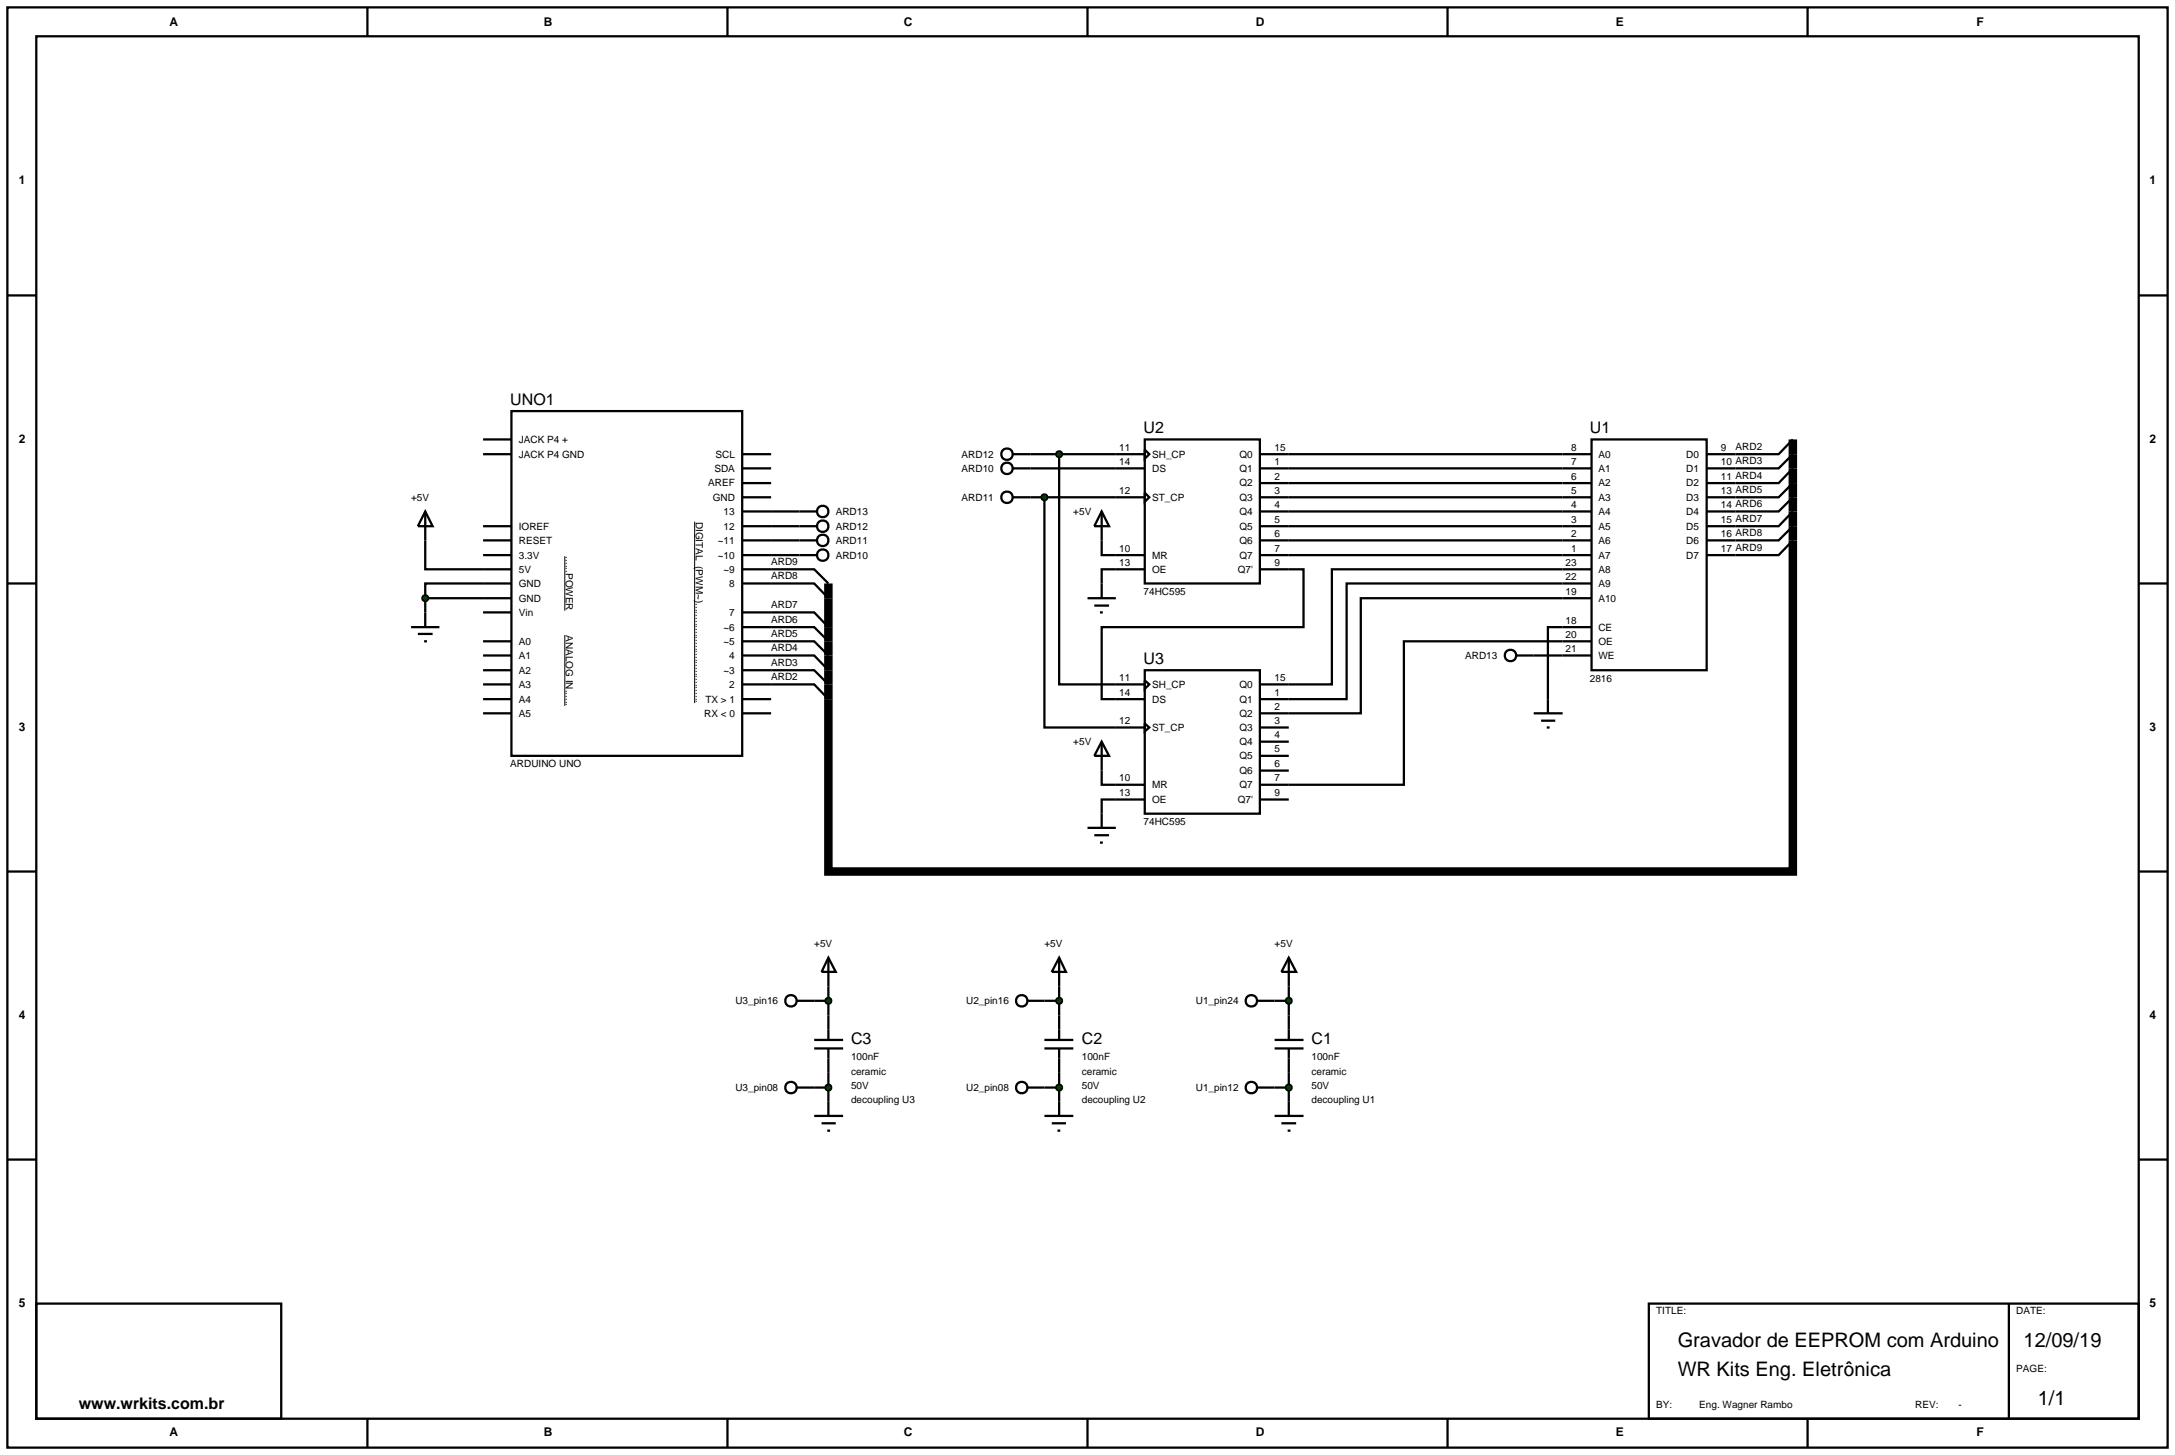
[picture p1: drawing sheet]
<svg xmlns="http://www.w3.org/2000/svg" width="384mm" height="257mm" viewBox="0 0 384 257" stroke-linecap="round" stroke-linejoin="round" font-family="sans-serif">
<g fill="none" stroke="#000" stroke-width=".4">
<path d="M1.3 1.3h381v254h-381zM6.4 6.4h370.8v243.8h-370.8zM64.8 1.3v5.1M128.3 1.3v5.1M191.8 1.3v5.1M255.3 1.3v5.1M318.8 1.3v5.1M1.3 52.1h5.1M377.2 52.1h5.1M85.2 77.5h5M90.2 72.5h40.7v60.8h-40.7zM316.2 77.5l-2.5 2.6h-7.6"/>
<path d="M75 90.2v10.2h15.2M75 90.2l1.3 2.6h-2.6zM85.2 80.1h5M85.2 92.8h5M85.2 95.3h5M85.2 97.9h5M130.9 80.1h5.1M130.9 82.6h5.1M130.9 85.2h5.1M130.9 87.7h5.1M130.9 90.2h10.1M130.9 92.8h10.1"/>
<path d="M130.9 95.3h10.1M130.9 97.9h10.1M181.7 80.1h15.1M181.7 82.6h15.1M181.7 87.7h15.1M184.2 87.7v40.6h12.6M186.8 80.1v40.6h10M194.3 95.3v2.6h2.5M227.3 80.1h48.3M227.3 82.6h48.3M227.3 85.2h48.3M227.3 87.7h48.3"/>
<path d="M227.3 90.2h48.3M227.3 92.8h48.3M227.3 95.3h48.3M227.3 97.9h48.3M316.2 80.1l-2.5 2.5h-7.6M316.2 82.6l-2.5 2.6h-7.6M316.2 85.2l-2.5 2.5h-7.6M316.2 87.7l-2.5 2.5h-7.6M316.2 90.2l-2.5 2.6h-7.6M316.2 92.8l-2.5 2.5h-7.6M316.2 95.3l-2.5 2.6h-7.6M1.3 102.9h5.1"/>
<path d="M72.5 110.6h5M73.7 111.8h2.6M74.8 113.1h.5M75 105.5v5.1M75 105.5h15.2M85.2 115.6h5M85.2 108h5M85.2 113.1h5M85.2 118.2h5M90.2 102.9h-15.2v2.6M130.9 100.4h12.7l2.5 2.5M130.9 102.9h12.7l2.5 2.6"/>
<path d="M130.9 108h12.7l2.5 2.6M130.9 110.6h12.7l2.5 2.5M130.9 113.1h12.7l2.5 2.5M130.9 115.6h12.7l2.5 2.6M130.9 118.2h12.7l2.5 2.5M196.8 100.4h-2.5v2.5M227.3 100.4h2.6v10.2h-35.6v12.7h2.5M270.5 115.6h5.1M275.6 100.4h-40.7v20.3h-7.6M275.6 102.9h-38.1v20.4h-10.2M275.6 105.5h-35.6v20.3h-12.7M275.6 113.1h-28v25.3h-20.3"/>
<path d="M275.6 110.6h-2.6v12.7M377.2 102.9h5.1M85.2 120.7h5M85.2 123.3h5M85.2 125.8h5M130.9 120.7h12.7l2.5 2.6M130.9 123.3h5.1M130.9 125.8h5.1M194.3 135.9v2.5h2.5M1.3 153.7h5.1M196.8 141h-2.5v2.5M377.2 153.7h5.1"/>
<path d="M143.6 176.5h2.5M146.1 174v5.1M184.2 176.5h2.6M186.8 174v5.1M224.8 176.5h2.5M227.3 174v5.1M143.6 191.8h2.5M146.1 189.2v5.1M184.2 191.8h2.6M186.8 189.2v5.1M224.8 191.8h2.5M227.3 189.2v5.1"/>
<path d="M1.3 204.5h5.1M377.2 204.5h5.1M6.4 229.9h43.2v20.3h-43.2zM290.8 229.9h86.4v20.3h-86.4zM354.3 229.9v20.3M64.8 250.2v5.1M128.3 250.2v5.1M191.8 250.2v5.1M255.3 250.2v5.1M318.8 250.2v5.1"/>
</g>
<path d="M316.2 77.5v76.2h-170.1v-50.8" fill="none" stroke="#000" stroke-width="1.5" stroke-linecap="butt"/>
<path d="M99.6 98.1v9.6M122.5 92v32M99.6 112v12.5" fill="none" stroke="#000" stroke-width=".18"/>
<path d="M74.6 105.2l.4-.2-.5 .5zM75 105l.3 .1 .2 .4zM75 106l.5-.5-.2 .4zM74.5 105.5l.5 .5-.4-.2z" fill="#004000" stroke="#000" stroke-width=".4"/>
<path d="M74.5 105.5l.5-.5 .5 .5-.5 .5z" fill="#004000"/>
<g fill="none" stroke="#000" stroke-width=".4">
<path d="M201.9 77.5h20.3v25.4h-20.3zM201.9 79.3l.8 .8-.8 .8zM280.7 77.5h20.3v40.7h-20.3zM178.6 80.1h3.1M178.6 82.6h3.1M178.6 87.7h3.1M196.8 80.1h5.1M196.8 82.6h5.1M196.8 87.7h5.1M196.8 97.9h5.1M201.9 86.9l.8 .8-.8 .8zM222.2 80.1h5.1"/>
<path d="M222.2 82.6h5.1M222.2 85.2h5.1M222.2 87.7h5.1M222.2 90.2h5.1M222.2 92.8h5.1M222.2 95.3h5.1M222.2 97.9h5.1M275.6 80.1h5.1M275.6 82.6h5.1M275.6 85.2h5.1M275.6 87.7h5.1M275.6 90.2h5.1"/>
<path d="M275.6 92.8h5.1M275.6 95.3h5.1M275.6 97.9h5.1M301 80.1h5.1M301 82.6h5.1M301 85.2h5.1M301 87.7h5.1M301 90.2h5.1M301 92.8h5.1M301 95.3h5.1M301 97.9h5.1M196.8 100.4h5.1"/>
<path d="M201.9 118.2h20.3v25.3h-20.3zM201.9 120l.8 .7-.8 .8zM222.2 100.4h5.1M275.6 100.4h5.1M275.6 102.9h5.1M275.6 105.5h5.1M275.6 110.6h5.1M275.6 113.1h5.1M275.6 115.6h5.1M196.8 120.7h5.1M196.8 123.3h5.1M196.8 128.3h5.1"/>
<path d="M196.8 138.4h5.1M201.9 127.6l.8 .7-.8 .7zM222.2 120.7h5.1M222.2 123.3h5.1M222.2 125.8h5.1M222.2 128.3h5.1M222.2 130.8h5.1M222.2 133.3h5.1M222.2 135.9h5.1M222.2 138.4h5.1M196.8 141h5.1M222.2 141h5.1"/>
<circle cx="177.6" cy="80.1" r="1.01"/>
<circle cx="177.6" cy="87.7" r="1.01"/>
<circle cx="177.6" cy="82.6" r="1.01"/>
</g>
<g fill="#004000" stroke="#000" stroke-width=".4">
<path d="M186.4 79.8l.4-.2-.5 .5zM186.8 79.6l.4 .2 .1 .3zM187.3 80.1l-.1 .3-.4 .2zM186.3 80.1l.5 .5-.3-.1z"/>
<path d="M183.8 87.4l.4-.2-.5 .5zM184.2 87.2l.4 .2 .1 .3zM184.7 87.7l-.1 .3-.4 .2zM183.7 87.7l.5 .5-.4-.2z"/>
</g>
<g fill="#004000">
<path d="M186.3 80.1l.5-.5 .5 .5-.5 .5z"/>
<path d="M183.7 87.7l.5-.5 .5 .5-.5 .5z"/>
</g>
<g fill="none" stroke="#000" stroke-width=".4">
<path d="M141 92.8h3.1M141 95.3h3.1M141 97.9h3.1M141 90.2h3.1M194.3 90.2l1.3 2.6h-2.6zM194.3 90.2v5.1M191.8 105.5h5M193 106.8h2.6M194 108h.5M194.3 102.9v2.6M267.4 115.6h3.1M194.3 130.8l1.3 2.5h-2.6z"/>
<path d="M194.3 130.8v5.1M270.5 125.8h5.1M271.8 127.1h2.5M272.8 128.3h.5M273 123.3v2.5M191.8 146h5M193 147.3h2.6M194 148.6h.5M194.3 143.5v2.5M221.7 176.5h3.1M227.3 168.9l1.3 2.5h-2.6zM227.3 168.9v5.1"/>
<path d="M227.3 179.1v4.3M221.7 191.8h3.1M224.8 183.4h5.1M224.8 184.9h5.1M224.8 196.8h5.1M226 198.1h2.6M227.1 199.4h.5M227.3 184.9v4.3M227.3 194.3v2.5"/>
<circle cx="145.1" cy="95.3" r="1.01"/>
<circle cx="145.1" cy="97.9" r="1.01"/>
<circle cx="145.1" cy="92.8" r="1.01"/>
<circle cx="145.1" cy="90.2" r="1.01"/>
<circle cx="266.4" cy="115.6" r="1.01"/>
<circle cx="220.7" cy="176.5" r="1.01"/>
<circle cx="220.7" cy="191.8" r="1.01"/>
</g>
<g fill="#004000" stroke="#000" stroke-width=".4">
<path d="M227 191.4l.3-.1-.5 .5zM227.3 191.3l.4 .2 .1 .3zM227.8 191.8l-.1 .3-.4 .2zM226.8 191.8l.5 .5-.4-.2z"/>
<path d="M226.9 176.2l.4-.2-.5 .5zM227.3 176l.4 .2 .1 .3zM227.8 176.5l-.1 .3-.4 .2zM226.8 176.5l.5 .5-.4-.2z"/>
</g>
<g fill="#004000">
<path d="M227.3 191.3l.5 .5-.5 .5-.5-.5z"/>
<path d="M227.3 176l.5 .5-.5 .5-.5-.5z"/>
</g>
<g fill="none" stroke="#000" stroke-width=".4">
<path d="M181.2 176.5h3M186.8 168.9l1.2 2.5h-2.5zM186.8 168.9v5.1M186.8 179.1v4.3M181.2 191.8h3M184.2 183.4h5.1M184.2 184.9h5.1M184.2 196.8h5.1M185.5 198.1h2.5M186.5 199.4h.5M186.8 184.9v4.3M186.8 194.3v2.5"/>
<circle cx="180.2" cy="176.5" r="1.01"/>
<circle cx="180.2" cy="191.8" r="1.01"/>
</g>
<g fill="#004000" stroke="#000" stroke-width=".4">
<path d="M186.4 191.5l.4-.2-.5 .5zM186.8 191.3l.4 .2 .1 .3zM187.3 191.8l-.1 .3-.4 .2zM186.3 191.8l.5 .5-.3-.1z"/>
<path d="M186.4 176.2l.4-.2-.5 .5zM186.8 176l.4 .2 .1 .3zM187.3 176.5l-.1 .3-.4 .2zM186.3 176.5l.5 .5-.3-.1z"/>
</g>
<g fill="#004000">
<path d="M186.3 191.8l.5-.5 .5 .5-.5 .5z"/>
<path d="M186.3 176.5l.5-.5 .5 .5-.5 .5z"/>
</g>
<g fill="none" stroke="#000" stroke-width=".4">
<path d="M140.5 176.5h3.1M146.1 168.9l1.3 2.5h-2.5zM146.1 168.9v5.1M146.1 179.1v4.3M140.5 191.8h3.1M143.6 183.4h5.1M143.6 184.9h5.1M143.6 196.8h5.1M144.9 198.1h2.5M145.9 199.4h.5M146.1 184.9v4.3M146.1 194.3v2.5"/>
<circle cx="139.5" cy="176.5" r="1.01"/>
<circle cx="139.5" cy="191.8" r="1.01"/>
</g>
<g fill="#004000" stroke="#000" stroke-width=".4">
<path d="M145.7 191.5l.4-.2-.5 .5zM146.1 191.3l.3 .1 .2 .4zM146.6 191.8l-.2 .4-.3 .1zM145.6 191.8l.5 .5-.3-.1z"/>
<path d="M145.7 176.2l.4-.2-.5 .5zM146.1 176l.4 .2 .1 .3zM146.6 176.5l-.2 .4-.3 .1zM145.6 176.5l.5 .5-.3-.1z"/>
</g>
<g fill="#004000">
<path d="M145.6 191.8l.5-.5 .5 .5-.5 .5z"/>
<path d="M145.6 176.5l.5-.5 .5 .5-.5 .5z"/>
</g>
<g font-size="3.5">
<text x="295.9" y="237.6">Gravador de EEPROM com Arduino</text>
<text x="356.9" y="237.6">12/09/19</text>
<text x="295.9" y="242.7">WR Kits Eng. Eletrônica</text>
<text x="359.4" y="247.8">1/1</text>
</g>
<g font-size="2.8">
<text x="90" y="71.4">UNO1</text>
<text x="201.7" y="76.4">U2</text>
<text x="280.4" y="76.4">U1</text>
<text x="201.7" y="117.1">U3</text>
<text x="150.1" y="184.2">C3</text>
<text x="190.8" y="184.2">C2</text>
<text x="231.3" y="184.2">C1</text>
<text x="13.9" y="248.5">www.wrkits.com.br</text>
</g>
<g font-size="2.1">
<text x="29.9" y="4.5">A</text>
<text x="95.9" y="4.5">B</text>
<text x="159.4" y="4.5">C</text>
<text x="221.5" y="4.5">D</text>
<text x="285" y="4.5">E</text>
<text x="348.6" y="4.5">F</text>
<text x="3.3" y="32.4">1</text>
<text x="379.1" y="32.4">1</text>
<text x="3.3" y="78.1">2</text>
<text x="379.1" y="78.1">2</text>
<text x="3.3" y="128.9">3</text>
<text x="379.1" y="128.9">3</text>
<text x="3.3" y="179.7">4</text>
<text x="379.1" y="179.7">4</text>
<text x="3.3" y="230.5">5</text>
<text x="379.1" y="230.5">5</text>
<text x="29.9" y="253.3">A</text>
<text x="95.9" y="253.3">B</text>
<text x="159.4" y="253.3">C</text>
<text x="221.5" y="253.3">D</text>
<text x="285" y="253.3">E</text>
<text x="348.6" y="253.3">F</text>
</g>
<g font-size="1.8">
<text x="91.5" y="78.1">JACK P4 +</text>
<text x="91.5" y="80.7">JACK P4 GND</text>
<text x="126" y="83.2">SDA</text>
<text x="126.2" y="80.7">SCL</text>
<text x="169.6" y="80.7">ARD12</text>
<text x="169.6" y="83.2">ARD10</text>
<text x="197.4" y="79.5">11</text>
<text x="197.4" y="82">14</text>
<text x="203.2" y="80.7">SH_CP</text>
<text x="203.2" y="83.2">DS</text>
<text x="218.6" y="80.7">Q0</text>
<text x="218.6" y="83.2">Q1</text>
<text x="224.8" y="79.5">15</text>
<text x="224.8" y="82">1</text>
<text x="277.1" y="79.5">8</text>
<text x="277.1" y="82">7</text>
<text x="281.9" y="80.7">A0</text>
<text x="281.9" y="83.2">A1</text>
<text x="297.4" y="80.7">D0</text>
<text x="297.4" y="83.2">D1</text>
<text x="303.5" y="79.5">9</text>
<text x="303.5" y="82">10 ARD3</text>
<text x="306.1" y="79.3">ARD2</text>
<text x="72.5" y="88.3">+5V</text>
<text x="124.9" y="85.8">AREF</text>
<text x="125.7" y="88.3">GND</text>
<text x="169.6" y="88.3">ARD11</text>
<text x="197.4" y="87.1">12</text>
<text x="203.2" y="88.3">ST_CP</text>
<text x="218.6" y="85.8">Q2</text>
<text x="218.6" y="88.3">Q3</text>
<text x="224.8" y="84.6">2</text>
<text x="224.8" y="87.1">3</text>
<text x="224.8" y="89.6">4</text>
<text x="277.1" y="84.6">6</text>
<text x="277.1" y="87.1">5</text>
<text x="277.1" y="89.6">4</text>
<text x="281.9" y="85.8">A2</text>
<text x="281.9" y="88.3">A3</text>
<text x="297.4" y="85.8">D2</text>
<text x="297.4" y="88.3">D3</text>
<text x="303.5" y="84.6">11 ARD4</text>
<text x="303.5" y="87.1">13 ARD5</text>
<text x="303.5" y="89.6">14 ARD6</text>
<text x="91.5" y="93.4">IOREF</text>
<text x="91.5" y="95.9">RESET</text>
<text x="122.7" y="92" transform="rotate(90 122.7 92)">DIGITAL (PWM~)....................................</text>
<text x="126.6" y="95.9">~11</text>
<text x="127.6" y="93.4">12</text>
<text x="127.6" y="90.8">13</text>
<text x="147.4" y="93.4">ARD12</text>
<text x="147.4" y="95.9">ARD11</text>
<text x="147.4" y="90.8">ARD13</text>
<text x="189.3" y="90.8">+5V</text>
<text x="218.6" y="90.8">Q4</text>
<text x="218.6" y="93.4">Q5</text>
<text x="218.6" y="95.9">Q6</text>
<text x="224.8" y="92.2">5</text>
<text x="224.8" y="94.7">6</text>
<text x="277.1" y="92.2">3</text>
<text x="277.1" y="94.7">2</text>
<text x="281.9" y="90.8">A4</text>
<text x="281.9" y="93.4">A5</text>
<text x="281.9" y="95.9">A6</text>
<text x="297.4" y="90.8">D4</text>
<text x="297.4" y="93.4">D5</text>
<text x="297.4" y="95.9">D6</text>
<text x="303.5" y="92.2">15 ARD7</text>
<text x="303.5" y="94.7">16 ARD8</text>
<text x="91.5" y="98.5">3.3V</text>
<text x="91.5" y="101">5V</text>
<text x="99.8" y="98.1" transform="rotate(90 99.8 98.1)">......POWER</text>
<text x="126.6" y="98.5">~10</text>
<text x="127.6" y="101">~9</text>
<text x="136" y="99.6">ARD9</text>
<text x="147.4" y="98.5">ARD10</text>
<text x="197.4" y="97.3">10</text>
<text x="197.4" y="99.8">13</text>
<text x="203.2" y="98.5">MR</text>
<text x="203.2" y="101">OE</text>
<text x="218.3" y="101">Q7'</text>
<text x="218.6" y="98.5">Q7</text>
<text x="224.8" y="97.3">7</text>
<text x="224.8" y="99.8">9</text>
<text x="276.1" y="99.8">23</text>
<text x="277.1" y="97.3">1</text>
<text x="281.9" y="98.5">A7</text>
<text x="281.9" y="101">A8</text>
<text x="297.4" y="98.5">D7</text>
<text x="303.5" y="97.3">17 ARD9</text>
<text x="91.5" y="103.5">GND</text>
<text x="91.5" y="106.1">GND</text>
<text x="128.6" y="103.5">8</text>
<text x="136" y="102.1">ARD8</text>
<text x="136" y="107.2">ARD7</text>
<text x="201.7" y="105">74HC595</text>
<text x="276.1" y="102.3">22</text>
<text x="276.1" y="104.9">19</text>
<text x="281.9" y="103.5">A9</text>
<text x="281.9" y="106.1">A10</text>
<text x="91.5" y="108.6">Vin</text>
<text x="91.5" y="113.7">A0</text>
<text x="99.8" y="112" transform="rotate(90 99.8 112)">ANALOG IN......</text>
<text x="127.6" y="113.7">~5</text>
<text x="127.6" y="111.2">~6</text>
<text x="128.6" y="108.6">7</text>
<text x="136" y="109.8">ARD6</text>
<text x="136" y="112.3">ARD5</text>
<text x="276.1" y="110">18</text>
<text x="276.1" y="112.5">20</text>
<text x="281.9" y="111.2">CE</text>
<text x="281.9" y="113.7">OE</text>
<text x="91.5" y="116.2">A1</text>
<text x="91.5" y="118.8">A2</text>
<text x="127.6" y="118.8">~3</text>
<text x="128.6" y="116.2">4</text>
<text x="136" y="114.8">ARD4</text>
<text x="136" y="117.4">ARD3</text>
<text x="136" y="119.9">ARD2</text>
<text x="258.4" y="116.2">ARD13</text>
<text x="276.1" y="115">21</text>
<text x="281.9" y="116.2">WE</text>
<text x="91.5" y="121.3">A3</text>
<text x="91.5" y="123.9">A4</text>
<text x="124.4" y="123.9">TX &gt; 1</text>
<text x="128.6" y="121.3">2</text>
<text x="197.4" y="120.1">11</text>
<text x="197.4" y="122.7">14</text>
<text x="203.2" y="121.3">SH_CP</text>
<text x="203.2" y="123.9">DS</text>
<text x="218.6" y="121.3">Q0</text>
<text x="218.6" y="123.9">Q1</text>
<text x="224.8" y="120.1">15</text>
<text x="224.8" y="122.7">1</text>
<text x="224.8" y="125.2">2</text>
<text x="280.4" y="120.2">2816</text>
<text x="91.5" y="126.4">A5</text>
<text x="124.2" y="126.4">RX &lt; 0</text>
<text x="189.3" y="131.4">+5V</text>
<text x="197.4" y="127.7">12</text>
<text x="203.2" y="128.9">ST_CP</text>
<text x="218.6" y="126.4">Q2</text>
<text x="218.6" y="128.9">Q3</text>
<text x="218.6" y="131.4">Q4</text>
<text x="224.8" y="127.7">3</text>
<text x="224.8" y="130.2">4</text>
<text x="90" y="135.3">ARDUINO UNO</text>
<text x="197.4" y="137.8">10</text>
<text x="218.6" y="133.9">Q5</text>
<text x="218.6" y="136.5">Q6</text>
<text x="224.8" y="132.7">5</text>
<text x="224.8" y="135.3">6</text>
<text x="224.8" y="137.8">7</text>
<text x="197.4" y="140.4">13</text>
<text x="203.2" y="139">MR</text>
<text x="203.2" y="141.6">OE</text>
<text x="218.3" y="141.6">Q7'</text>
<text x="218.6" y="139">Q7</text>
<text x="224.8" y="140.4">9</text>
<text x="201.7" y="145.5">74HC595</text>
<text x="143.6" y="167">+5V</text>
<text x="184.2" y="167">+5V</text>
<text x="224.8" y="167">+5V</text>
<text x="129.7" y="177.1">U3_pin16</text>
<text x="170.4" y="177.1">U2_pin16</text>
<text x="210.9" y="177.1">U1_pin24</text>
<text x="150.1" y="187">100nF</text>
<text x="150.1" y="189.5">ceramic</text>
<text x="190.8" y="187">100nF</text>
<text x="190.8" y="189.5">ceramic</text>
<text x="231.3" y="187">100nF</text>
<text x="231.3" y="189.5">ceramic</text>
<text x="129.7" y="192.4">U3_pin08</text>
<text x="150.1" y="192.1">50V</text>
<text x="150.1" y="194.6">decoupling U3</text>
<text x="170.4" y="192.4">U2_pin08</text>
<text x="190.8" y="192.1">50V</text>
<text x="190.8" y="194.6">decoupling U2</text>
<text x="210.9" y="192.4">U1_pin12</text>
<text x="231.3" y="192.1">50V</text>
<text x="231.3" y="194.6">decoupling U1</text>
<text x="292.1" y="231.8">TITLE:</text>
<text x="355.6" y="231.8">DATE:</text>
<text x="355.6" y="242">PAGE:</text>
<text x="292.1" y="248.3">BY:</text>
<text x="299.7" y="248.3">Eng. Wagner Rambo</text>
<text x="337.8" y="248.3">REV:</text>
<text x="345.4" y="248.3">-</text>
</g>
</svg>
